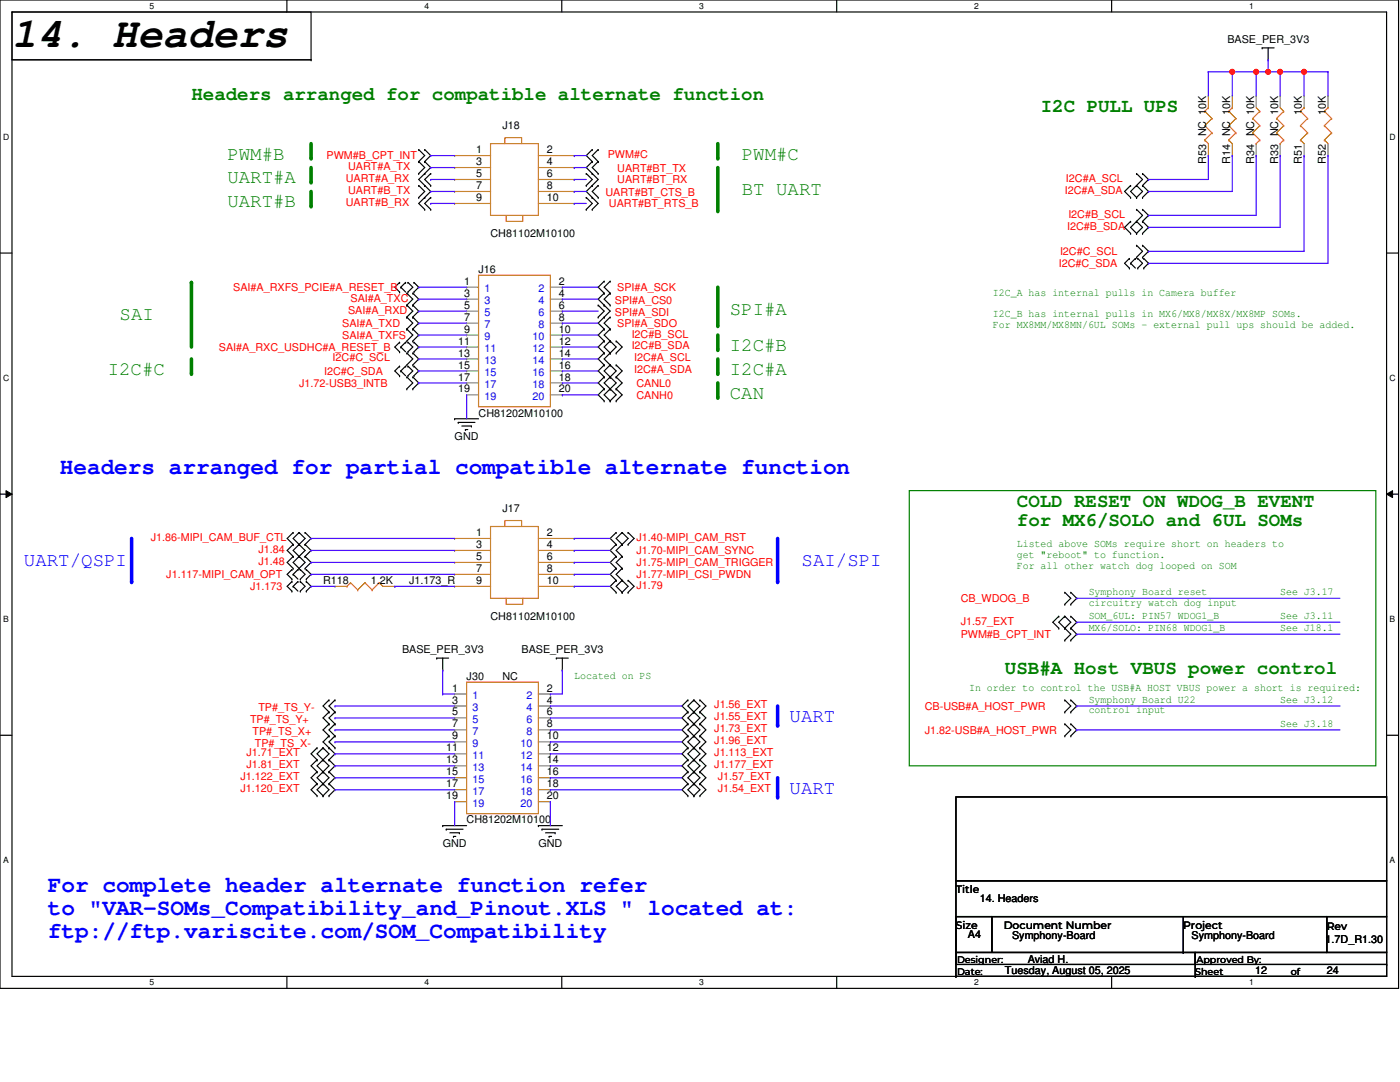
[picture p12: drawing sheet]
<svg xmlns="http://www.w3.org/2000/svg" width="279mm" height="216mm" viewBox="0 0 279 216" stroke-linecap="round" stroke-linejoin="round" font-family="sans-serif">
<path d="M0 0h279.1v197.2h-279.1zM2.4 2.4h274.3v192.4h-274.3z" fill="none" stroke="#000" stroke-width=".23"/>
<g fill="#fff">
<path d="M29.8 .2h1v1.9h-1z"/>
<path d="M29.8 195.1h1v1.9h-1z"/>
</g>
<path d="M57.3 0v2.4M57.3 194.8v2.4" fill="none" stroke="#000" stroke-width=".23"/>
<g fill="#fff">
<path d="M84.7 .2h.9v1.9h-.9z"/>
<path d="M84.7 195.1h.9v1.9h-.9z"/>
</g>
<path d="M112.1 0v2.4M112.1 194.8v2.4" fill="none" stroke="#000" stroke-width=".23"/>
<g fill="#fff">
<path d="M139.6 .2h.9v1.9h-.9z"/>
<path d="M139.6 195.1h.9v1.9h-.9z"/>
</g>
<path d="M167 0v2.4M167 194.8v2.4" fill="none" stroke="#000" stroke-width=".23"/>
<g fill="#fff">
<path d="M194.4 .2h1v1.9h-1z"/>
<path d="M194.4 195.1h1v1.9h-1z"/>
</g>
<path d="M221.8 0v2.4M221.8 194.8v2.4" fill="none" stroke="#000" stroke-width=".23"/>
<g fill="#fff">
<path d="M249.3 .2h.9v1.9h-.9z"/>
<path d="M249.3 195.1h.9v1.9h-.9z"/>
<path d="M.6 26.4h1.2v1.9h-1.2z"/>
<path d="M277.3 26.4h1.3v1.9h-1.3z"/>
<path d="M.6 74.5h1.2v1.9h-1.2z"/>
<path d="M277.3 74.5h1.3v1.9h-1.3z"/>
</g>
<path d="M0 50.5h2.4M276.7 50.5h2.4" fill="none" stroke="#000" stroke-width=".23"/>
<g fill="#fff">
<path d="M.6 122.7h1.1v1.9h-1.1z"/>
<path d="M277.3 122.7h1.2v1.9h-1.2z"/>
</g>
<path d="M0 98.6h2.4M276.7 98.6h2.4" fill="none" stroke="#000" stroke-width=".23"/>
<path d="M1.2 97.9l1.2 .7-1.2 .7zM276.7 98.6l1.2-.7v1.4z" fill="#000"/>
<path d="M1.2 97.9l1.2 .7-1.2 .7zM276.7 98.6l1.2-.7v1.4z" fill="none" stroke="#000" stroke-width=".2"/>
<g fill="#fff">
<path d="M.6 170.8h1.2v1.9h-1.2z"/>
<path d="M277.3 170.8h1.2v1.9h-1.2z"/>
</g>
<path d="M2.4 2.4h59.7v9.5h-59.7zM2.4 11.9h59.7M62.1 11.9h.1M0 146.7h2.4M276.7 146.7h2.4" fill="none" stroke="#000" stroke-width=".23"/>
<path d="M143.3 33.4v8.6" fill="none" stroke="#008000" stroke-width=".71"/>
<circle cx="143.3" cy="42" r=".35" fill="#008000"/>
<path d="M143.3 71.6v2.9" fill="none" stroke="#008000" stroke-width=".71"/>
<circle cx="143.3" cy="74.5" r=".35" fill="#008000"/>
<path d="M143.3 66.9v2.8" fill="none" stroke="#008000" stroke-width=".71"/>
<circle cx="143.3" cy="69.7" r=".35" fill="#008000"/>
<path d="M143.3 57.3v7.6" fill="none" stroke="#008000" stroke-width=".71"/>
<circle cx="143.3" cy="64.9" r=".35" fill="#008000"/>
<path d="M38.2 71.6v2.9" fill="none" stroke="#008000" stroke-width=".71"/>
<circle cx="38.2" cy="74.5" r=".35" fill="#008000"/>
<path d="M38.2 56.4v12.8" fill="none" stroke="#008000" stroke-width=".71"/>
<circle cx="38.2" cy="56.4" r=".35" fill="#008000"/>
<path d="M143.3 76.4v2.9" fill="none" stroke="#008000" stroke-width=".71"/>
<circle cx="143.3" cy="79.3" r=".35" fill="#008000"/>
<path d="M62.1 38.2v2.9" fill="none" stroke="#008000" stroke-width=".71"/>
<circle cx="62.1" cy="41.1" r=".35" fill="#008000"/>
<path d="M62.1 33.4v2.9" fill="none" stroke="#008000" stroke-width=".71"/>
<circle cx="62.1" cy="36.3" r=".35" fill="#008000"/>
<path d="M62.1 28.7v2.8" fill="none" stroke="#008000" stroke-width=".71"/>
<circle cx="62.1" cy="31.5" r=".35" fill="#008000"/>
<path d="M143.3 28.7v2.8" fill="none" stroke="#008000" stroke-width=".71"/>
<circle cx="143.3" cy="31.5" r=".35" fill="#008000"/>
<path d="M155.2 140.9v3.8" fill="none" stroke="#00f" stroke-width=".71"/>
<circle cx="155.2" cy="144.7" r=".35" fill="#00f"/>
<path d="M155.2 107.4v8.6" fill="none" stroke="#00f" stroke-width=".71"/>
<circle cx="155.2" cy="116" r=".35" fill="#00f"/>
<path d="M26.3 107.4v8.6" fill="none" stroke="#00f" stroke-width=".71"/>
<circle cx="26.3" cy="116" r=".35" fill="#00f"/>
<path d="M155.2 155.2v3.8" fill="none" stroke="#00f" stroke-width=".71"/>
<circle cx="155.2" cy="159" r=".35" fill="#00f"/>
<path d="M181.5 97.9h93.1v54.9h-93.1z" fill="none" stroke="#008000" stroke-width=".23"/>
<g fill="none" stroke="#000" stroke-width=".23">
<path d="M251.9 9.6h.1M251.9 9.6h2.4M253.1 11.9h.1M253.1 9.6v2.3M83.6 34.6h.1M83.6 32.2h.1M83.6 39.4h.1M83.6 37h.1M83.6 29.8h.1M83.6 32.2l1.2 1.2-1.2 1.2M83.6 37l1.2 1.2-1.2 1.2M83.6 29.8l1.2 1.2-1.2 1.2"/>
<path d="M84.8 32.2h.1M84.8 34.6h.1M84.8 37h.1M84.8 39.4h.1M84.8 29.8h.1M84.8 32.2l1.2 1.2-1.2 1.2M84.8 34.6l-1.2 1.2 2.4 2.4-2.4 2.4 1.2 1.2M84.8 29.8l1.2 1.2-1.2 1.2M86 37h.1M86 34.6h.1M86 39.4h.1M86 34.6l-1.2 1.2 1.2 1.2"/>
<path d="M86 39.4l-1.2 1.2 1.2 1.2M117 39.4h.1M117 34.6h.1M117 37h.1M117 34.6l1.2 1.2-1.2 1.2M117 39.4l1.2 1.2-1.2 1.2M118.2 37h.1M118.2 39.4h.1M118.2 34.6h.1M118.2 32.2h.1M118.2 29.8h.1M118.2 39.4l1.2 1.2-1.2 1.2"/>
<path d="M118.2 29.8l-1.2 1.2 1.2 1.2M118.2 37l-1.2 1.2 1.2 1.2M118.2 32.2l-1.2 1.2 2.4 2.4-1.2 1.2M119.4 37h.1M119.4 39.4h.1M119.4 32.2h.1M119.4 34.6h.1M119.4 29.8h.1M119.4 37l-1.2 1.2 1.2 1.2M119.4 32.2l-1.2 1.2 1.2 1.2M119.4 29.8l-1.2 1.2 1.2 1.2M225.6 39.4h.1"/>
<path d="M225.6 37h.1M225.6 37l-1.2 1.2 1.2 1.2M226.8 34.6h.1M226.8 37h.1M226.8 39.4h.1M226.8 34.6l1.2 1.2-1.2 1.2M226.8 37l-1.2 1.2 1.2 1.2M226.8 37l1.2 1.2-1.2 1.2M228 37h.1M228 34.6h.1M228 39.4h.1M228 34.6l1.2 1.2-1.2 1.2"/>
<path d="M228 37l1.2 1.2-1.2 1.2M79.7 58.3h.1M79.7 56.4h.1M79.7 56.4l-.9 .9 .9 1M80 57.3h.1M80 57.3l.9 1M80.9 56.4h.1M80.9 56.4l-.9 .9M81.2 58.5h.1M81.2 58.5l1.2 1.2-1.2 1.2M81.4 56.4h.1M81.4 58.3h.1"/>
<path d="M81.4 56.4l1 .9-1 1M82.4 58.5h.1M82.4 58.5l1.2 1.2-1.2 1.2M82.6 56.4h.1M82.6 58.3h.1M82.6 56.4l1 .9-1 1M84.8 41.8h.1M86 41.8h.1M117 41.8h.1M118.2 41.8h.1M120.6 56.1h.1M120.6 58.5h.1"/>
<path d="M120.6 56.1l-1.2 1.2 1.2 1.2M120.6 58.5l-1.2 1.2 2.4 2.4-2.4 2.4 1.2 1.2M121.8 58.5h.1M121.8 56.1h.1M121.8 56.1l-1.2 1.2 1.2 1.2M121.8 58.5l-1.2 1.2 1.2 1.2M225.4 53.5h.1M225.4 51.6h.1M225.4 51.6l-1 .9 1 1M225.6 46.6h.1M225.6 44.2h.1M225.6 52.5h.1"/>
<path d="M225.6 44.2l-1.2 1.2 1.2 1.2M225.6 52.5l1 1M226.6 51.6h.1M226.6 51.6l-1 .9M226.8 41.8h.1M226.8 44.2h.1M226.8 46.6h.1M226.8 51.3h.1M226.8 48.9h.1M226.8 41.8l1.2 1.2-1.2 1.2M226.8 44.2l-1.2 1.2 1.2 1.2M226.8 44.2l1.2 1.2-1.2 1.2"/>
<path d="M226.8 48.9l1.2 1.2-1.2 1.2M227.1 51.6h.1M227.1 53.5h.1M227.1 51.6l.9 .9-.9 1M228 44.2h.1M228 41.8h.1M228 46.6h.1M228 48.9h.1M228 51.3h.1M228 41.8l1.2 1.2-1.2 1.2M228 48.9l1.2 1.2-1.2 1.2M228 44.2l1.2 1.2-1.2 1.2"/>
<path d="M228.3 51.6h.1M228.3 53.5h.1M228.3 51.6l.9 .9-.9 1M79.7 70.2h.1M79.7 68.3h.1M79.7 75h.1M79.7 73.1h.1M79.7 68.3l-.9 .9 .9 1M79.7 73.1l-.9 .9 .9 1M80 69.2h.1M80 74h.1M80 69.2l.9 1"/>
<path d="M80 74l.9 1M80.9 68.3h.1M80.9 73.1h.1M80.9 68.3l-.9 .9M80.9 73.1l-.9 .9M81.2 77.6h.1M81.2 75.2h.1M81.2 60.9h.1M81.2 63.3h.1M81.2 65.7h.1M81.2 68.1h.1M81.2 72.8h.1"/>
<path d="M81.2 70.4h.1M81.2 75.2l1.2 1.2-1.2 1.2M81.2 60.9l1.2 1.2-1.2 1.2M81.2 63.3l1.2 1.2-1.2 1.2M81.2 65.7l1.2 1.2-1.2 1.2M81.2 70.4l1.2 1.2-1.2 1.2M81.4 68.3h.1M81.4 70.2h.1M81.4 73.1h.1M81.4 75h.1M81.4 68.3l1 .9-1 1M81.4 73.1l1 .9-1 1"/>
<path d="M82.4 75.2h.1M82.4 77.6h.1M82.4 60.9h.1M82.4 63.3h.1M82.4 65.7h.1M82.4 68.1h.1M82.4 70.4h.1M82.4 72.8h.1M82.4 75.2l1.2 1.2-1.2 1.2M82.4 60.9l1.2 1.2-1.2 1.2M82.4 63.3l1.2 1.2-1.2 1.2M82.4 65.7l1.2 1.2-1.2 1.2"/>
<path d="M82.4 70.4l1.2 1.2-1.2 1.2M82.6 68.3h.1M82.6 70.2h.1M82.6 73.1h.1M82.6 75h.1M82.6 68.3l1 .9-1 1M82.6 73.1l1 .9-1 1M119.4 60.9h.1M119.4 63.3h.1M119.4 60.9l1.2 1.2-1.2 1.2M120.6 75.2h.1M120.6 77.6h.1"/>
<path d="M120.6 80h.1M120.6 60.9h.1M120.6 63.3h.1M120.6 68.1h.1M120.6 65.7h.1M120.6 70.4h.1M120.6 72.8h.1M120.6 70.4l-1.2 1.2 1.2 1.2M120.6 75.2l-1.2 1.2 1.2 1.2M120.6 72.8l-1.2 1.2 1.2 1.2M120.6 77.6l-1.2 1.2 1.2 1.2M120.6 65.7l-1.2 1.2 1.2 1.2"/>
<path d="M120.6 68.1l-1.2 1.1 1.2 1.2M121.8 77.6h.1M121.8 75.2h.1M121.8 80h.1M121.8 65.7h.1M121.8 68.1h.1M121.8 70.4h.1M121.8 63.3h.1M121.8 60.9h.1M121.8 72.8h.1M121.8 72.8l-1.2 1.2 2.4 2.4-1.2 1.2M121.8 70.4l-1.2 1.2 2.4 2.4-2.4 2.4 1.2 1.2"/>
<path d="M121.8 77.6l1.2 1.2-1.2 1.2M121.8 77.6l-1.2 1.2 1.2 1.2M121.8 65.7l-1.2 1.2 2.4 2.3-1.2 1.2M121.8 68.1l-1.2 1.1 1.2 1.2M121.8 63.3l-1.2 1.2 1.2 1.2M123 75.2h.1M123 77.6h.1M123 80h.1M123 70.4h.1M123 68.1h.1M123 72.8h.1M123 75.2l1.2 1.2-1.2 1.2"/>
<path d="M123 77.6l1.2 1.2-1.2 1.2M123 72.8l1.2 1.2-1.2 1.2M123 68.1l1.2 1.1-1.2 1.2M90.7 83.6h.1M90.7 83.6h4.8M91.5 84.3h.1M91.5 84.3h3.3M92.2 85h1.9M92.9 85.7h.1M92.9 85.7h.5M94.1 85h.1M58.3 115.6h.1"/>
<path d="M58.3 113.7h.1M58.3 118h.1M58.3 116h.1M58.3 113.7l-1 .9 1 1M58.3 116l-1 1 1 1M58.5 106.3h.1M58.5 108.6h.1M58.5 111h.1M58.5 113.4h.1M58.5 114.6h.1M58.5 117h.1M58.5 106.3l-1.2 1.1 1.2 1.2"/>
<path d="M58.5 108.6l-1.2 1.2 1.2 1.2M58.5 111l-1.2 1.2 1.2 1.2M58.5 114.6l1 1M58.5 117l1 1M59.5 113.7h.1M59.5 116h.1M59.5 116l-1 1M59.5 113.7l-1 .9M59.7 108.6h.1M59.7 106.3h.1M59.7 111h.1M59.7 113.4h.1"/>
<path d="M59.7 106.3l1.2 1.1-1.2 1.2M59.7 106.3l-1.2 1.1 1.2 1.2M59.7 108.6l1.2 1.2-1.2 1.2M59.7 108.6l-1.2 1.2 1.2 1.2M59.7 111l1.2 1.2-1.2 1.2M59.7 111l-1.2 1.2 1.2 1.2M59.9 113.7h.1M59.9 115.6h.1M59.9 116h.1M59.9 118h.1M59.9 113.7l1 .9-1 1M59.9 116l1 1-1 1"/>
<path d="M60.9 106.3h.1M60.9 108.6h.1M60.9 111h.1M60.9 113.4h.1M60.9 106.3l1.2 1.1-1.2 1.2M60.9 111l1.2 1.2-1.2 1.2M60.9 108.6l1.2 1.2-1.2 1.2M61.1 113.7h.1M61.1 115.6h.1M61.1 116h.1M61.1 118h.1M61.1 113.7l1 .9-1 1"/>
<path d="M61.1 116l1 1-1 1M123 115.8h.1M123 118.2h.1M123 106.3h.1M123 108.6h.1M123 111h.1M123 113.4h.1M123 115.8l-1.2 1.2 1.2 1.2M123 106.3l-1.2 1.1 1.2 1.2M123 111l-1.2 1.2 1.2 1.2M123 108.6l-1.2 1.2 1.2 1.2M123 113.4l-1.2 1.2 1.2 1.2"/>
<path d="M124.2 118.2h.1M124.2 115.8h.1M124.2 108.6h.1M124.2 106.3h.1M124.2 111h.1M124.2 113.4h.1M124.2 115.8l-1.2 1.2 1.2 1.2M124.2 115.8l1.1 1.2-1.1 1.2M124.2 106.3l-1.2 1.1 1.2 1.2M124.2 106.3l1.1 1.1-1.1 1.2M124.2 108.6l-1.2 1.2 1.2 1.2M124.2 111l-1.2 1.2 1.2 1.2"/>
<path d="M124.2 113.4l-1.2 1.2 1.2 1.2M125.3 115.8h.1M125.3 118.2h.1M125.3 106.3h.1M125.3 108.6h.1M125.3 115.8l1.2 1.2-1.2 1.2M125.3 106.3l1.2 1.1-1.2 1.2M212.5 118.2h.1M212.5 118.2l1.2 1.2-1.2 1.2M213.7 118.2h.1M213.7 118.2l1.2 1.2-1.2 1.2M65.7 139.7h.1"/>
<path d="M65.7 139.7l-1.2 1.2 1.2 1.2M66.9 139.7h.1M66.9 139.7l-1.2 1.2 1.2 1.2M87.2 131.3h.1M87.2 131.3h2.3M88.3 133.7h.1M88.3 131.3v2.4M111 131.3h.1M111 131.3h2.4M112.2 133.7h.1M112.2 131.3v2.4M137.3 139.7h.1"/>
<path d="M137.3 139.7l-1.2 1.2 1.2 1.2M138.5 139.7h.1M138.5 139.7l-1.2 1.2 1.2 1.2M138.5 139.7l1.2 1.2-1.2 1.2M139.7 139.7h.1M139.7 139.7l1.2 1.2-1.2 1.2M211.3 123h.1M211.3 125.3h.1M211.3 123l-1.2 1.2 1.2 1.1M212.5 125.3h.1M212.5 123h.1M212.5 127.7h.1"/>
<path d="M212.5 120.6h.1M212.5 139.7h.1M212.5 123l1.2 1.2-1.2 1.1M212.5 123l-1.2 1.2 1.2 1.1M212.5 125.3l1.2 1.2-1.2 1.2M212.5 139.7l1.2 1.2-1.2 1.2M213.7 123h.1M213.7 125.3h.1M213.7 127.7h.1M213.7 120.6h.1M213.7 139.7h.1M213.7 123l1.2 1.2-1.2 1.1"/>
<path d="M213.7 125.3l1.2 1.2-1.2 1.2M213.7 139.7l1.2 1.2-1.2 1.2M63.3 149.2h.1M63.3 151.6h.1M63.3 154h.1M63.3 156.4h.1M63.3 158.8h.1M63.3 149.2l-1.2 1.2 1.2 1.2M63.3 156.4l-1.2 1.2 1.2 1.2M63.3 151.6l-1.2 1.2 1.2 1.2M63.3 154l-1.2 1.2 1.2 1.2M64.5 151.6h.1"/>
<path d="M64.5 149.2h.1M64.5 154h.1M64.5 158.8h.1M64.5 156.4h.1M64.5 149.2l-1.2 1.2 1.2 1.2M64.5 149.2l1.2 1.2-1.2 1.2M64.5 151.6l1.2 1.2-1.2 1.2M64.5 151.6l-1.2 1.2 2.4 2.4-1.2 1.2M64.5 156.4l1.2 1.2-1.2 1.2M64.5 156.4l-1.2 1.2 1.2 1.2M64.5 154l-1.2 1.2 1.2 1.2M65.7 146.8h.1"/>
<path d="M65.7 149.2h.1M65.7 144.5h.1M65.7 142.1h.1M65.7 151.6h.1M65.7 154h.1M65.7 156.4h.1M65.7 158.8h.1M65.7 146.8l-1.2 1.2 2.4 2.4-1.2 1.2M65.7 144.5l-1.2 1.1 1.2 1.2M65.7 142.1l-1.2 1.2 1.2 1.2M65.7 151.6l1.2 1.2-1.2 1.2M65.7 156.4l1.2 1.2-1.2 1.2"/>
<path d="M65.7 154l1.2 1.2-1.2 1.2M66.9 146.8h.1M66.9 149.2h.1M66.9 144.5h.1M66.9 142.1h.1M66.9 146.8l-1.2 1.2 1.2 1.2M66.9 144.5l-1.2 1.1 1.2 1.2M66.9 142.1l-1.2 1.2 1.2 1.2M137.3 146.8h.1M137.3 149.2h.1M137.3 144.5h.1M137.3 142.1h.1"/>
<path d="M137.3 151.6h.1M137.3 154h.1M137.3 156.4h.1M137.3 158.8h.1M137.3 146.8l-1.2 1.2 1.2 1.2M137.3 144.5l-1.2 1.1 1.2 1.2M137.3 151.6l-1.2 1.2 1.2 1.2M137.3 149.2l-1.2 1.2 1.2 1.2M137.3 154l-1.2 1.2 1.2 1.2M137.3 142.1l-1.2 1.2 1.2 1.2M137.3 156.4l-1.2 1.2 1.2 1.2M138.5 149.2h.1"/>
<path d="M138.5 146.8h.1M138.5 144.5h.1M138.5 142.1h.1M138.5 154h.1M138.5 151.6h.1M138.5 158.8h.1M138.5 156.4h.1M138.5 142.1l-1.2 1.2 2.4 2.3-2.4 2.4 1.2 1.2M138.5 142.1l1.2 1.2-2.4 2.3 2.4 2.4-1.2 1.2M138.5 149.2l1.2 1.2-2.4 2.4 1.2 1.2M138.5 149.2l-1.2 1.2 2.4 2.4-1.2 1.2M138.5 154l1.2 1.2-2.4 2.4 1.2 1.2"/>
<path d="M138.5 154l-1.2 1.2 2.4 2.4-1.2 1.2M139.7 146.8h.1M139.7 149.2h.1M139.7 144.5h.1M139.7 142.1h.1M139.7 151.6h.1M139.7 154h.1M139.7 156.4h.1M139.7 158.8h.1M139.7 151.6l1.2 1.2-1.2 1.2M139.7 146.8l1.2 1.2-1.2 1.2M139.7 144.5l1.2 1.1-1.2 1.2"/>
<path d="M139.7 149.2l1.2 1.2-1.2 1.2M139.7 142.1l1.2 1.2-1.2 1.2M139.7 156.4l1.2 1.2-1.2 1.2M139.7 154l1.2 1.2-1.2 1.2M190.8 159h85.9v16.7h-85.9zM212.5 146.8h.1M212.5 144.5h.1M212.5 142.1h.1M212.5 144.5l1.2 1.1-1.2 1.2M213.7 144.5h.1M213.7 146.8h.1M213.7 142.1h.1"/>
<path d="M213.7 144.5l1.2 1.1-1.2 1.2M88.3 164.8h.1M88.3 164.8h4.8M89.1 165.5h.1M89.1 165.5h3.3M89.8 166.2h1.9M90.5 166.9h.1M90.5 166.9h.5M91.7 166.2h.1M107.4 164.8h.1M107.4 164.8h4.8M108.2 165.5h.1"/>
<path d="M108.2 165.5h3.3M108.9 166.2h1.9M109.6 166.9h.1M109.6 166.9h.5M110.8 166.2h.1M190.8 175.7h85.9v7.2h-85.9zM190.8 182.9h7.1v7.2h-7.1zM190.8 190.1h47.7v2.3h-47.7zM190.8 194.8h.1M190.8 194.8h47.7M190.8 182.9v11.9M197.9 182.9h66.9v7.2h-66.9z"/>
<path d="M236.1 190.1h.1M236.1 182.9v7.2M238.5 190.1h38.2v4.7h-38.2zM238.5 194.8h.1M238.5 192.4h38.2M264.8 182.9h11.9v7.2h-11.9zM276.7 192.4h.1"/>
</g>
<g fill="none" stroke="#cc8006" stroke-width=".23">
<path d="M97.9 28.7h9.5v14.3h-9.5zM100.8 28.7v-1.2h3.3v1.2M240.4 27.9h.1M240.4 25.1h.1M240.4 22.2h.1M240.4 27.9l.8 .8M240.4 25.1l1.5 1.4M240.4 22.2l1.5 1.4M241.2 21.5h.1M241.2 21.5l-.8 .7M241.9 26.5h.1M241.9 23.6h.1"/>
<path d="M241.9 26.5l-1.5 1.4M241.9 23.6l-1.5 1.5M245.2 27.9h.1M245.2 25.1h.1M245.2 22.2h.1M245.2 27.9l.7 .8M245.2 25.1l1.4 1.4M245.2 22.2l1.4 1.4M245.9 21.5h.1M245.9 21.5l-.7 .7M246.6 26.5h.1M246.6 23.6h.1"/>
<path d="M246.6 26.5l-1.4 1.4M246.6 23.6l-1.4 1.5M250 26.5h.1M250 23.6h.1M250 23.6l1.4 1.5M250 26.5l1.4 1.4M250.7 28.7h.1M250.7 21.5l.7 .7M251.4 22.2h.1M251.4 25.1h.1M251.4 27.9h.1M251.4 25.1l-1.4 1.4"/>
<path d="M251.4 27.9l-.7 .8M251.4 22.2l-1.4 1.4M254.8 26.5h.1M254.8 23.6h.1M254.8 23.6l1.4 1.5M254.8 26.5l1.4 1.4M255.5 28.7h.1M255.5 21.5l.7 .7M256.2 22.2h.1M256.2 25.1h.1M256.2 27.9h.1M256.2 25.1l-1.4 1.4"/>
<path d="M256.2 27.9l-.7 .8M256.2 22.2l-1.4 1.4M259.5 27.9h.1M259.5 25.1h.1M259.5 22.2h.1M259.5 27.9l.8 .8M259.5 25.1l1.5 1.4M259.5 22.2l1.5 1.4M260.3 21.5h.1M260.3 21.5l-.8 .7M261 26.5h.1M261 23.6h.1"/>
<path d="M261 26.5l-1.5 1.4M261 23.6l-1.5 1.5M264.3 27.9h.1M264.3 25.1h.1M264.3 22.2h.1M264.3 27.9l.7 .8M264.3 25.1l1.4 1.4M264.3 22.2l1.4 1.4M265 21.5h.1M265 21.5l-.7 .7M265.7 26.5h.1M265.7 23.6h.1"/>
<path d="M265.7 26.5l-1.4 1.4M265.7 23.6l-1.4 1.5M95.5 54.9h14.3v26.3h-14.3zM101 43v1.2h3.3v-1.2M69.2 117h.1M70 116.3h.1M70 116.3l1.4 1.4M70 116.3l-.8 .7M71.4 117.7h.1M72.8 116.3h.1M72.8 116.3l1.5 1.4M72.8 116.3l-1.4 1.4"/>
<path d="M74.3 117.7h.1M75.7 116.3h.1M75.7 116.3l.7 .7M75.7 116.3l-1.4 1.4M97.9 105.1h9.5v14.3h-9.5zM100.8 105.1v-1.2h3.3v1.2M101 119.4v1.2h3.3v-1.2M93.1 136.1h14.3v26.3h-14.3z"/>
</g>
<g fill="none" stroke="#a84" stroke-width=".23">
<path d="M241.2 19.1h.1M241.2 19.1v2.4M245.9 19.1h.1M245.9 19.1v2.4M250.7 19.1h.1M250.7 19.1v2.4M255.5 19.1h.1M255.5 19.1v2.4M260.3 19.1h.1M260.3 19.1v2.4M265 19.1h.1M265 19.1v2.4"/>
<path d="M90.7 38.2h.1M90.7 35.8h.1M90.7 33.4h.1M90.7 31h.1M90.7 38.2h7.2M90.7 35.8h7.2M90.7 33.4h7.2M90.7 31h7.2M107.4 38.2h7.2M107.4 35.8h7.2M107.4 33.4h7.2M107.4 31h7.2"/>
<path d="M114.6 38.2h.1M114.6 35.8h.1M114.6 33.4h.1M114.6 31h.1M241.2 31h.1M241.2 28.7v2.3M245.9 31h.1M245.9 28.7v2.3M250.7 31h.1M250.7 28.7v2.3M255.5 31h.1M255.5 28.7v2.3"/>
<path d="M260.3 31h.1M260.3 28.7v2.3M265 31h.1M265 28.7v2.3M90.7 40.6h.1M90.7 40.6h7.2M93.1 57.3h.1M93.1 59.7h.1M93.1 57.3h2.4M93.1 59.7h2.4M107.4 40.6h7.2M109.8 57.3h2.4"/>
<path d="M109.8 59.7h2.4M112.2 57.3h.1M112.2 59.7h.1M114.6 40.6h.1M93.1 62.1h.1M93.1 66.9h.1M93.1 69.2h.1M93.1 71.6h.1M93.1 74h.1M93.1 76.4h.1M93.1 78.8h.1M93.1 64.5h.1"/>
<path d="M93.1 62.1h2.4M93.1 66.9h2.4M93.1 69.2h2.4M93.1 71.6h2.4M93.1 74h2.4M93.1 76.4h2.4M93.1 78.8h2.4M93.1 64.5h2.4M109.8 62.1h2.4M109.8 66.9h2.4M109.8 69.2h2.4M109.8 71.6h2.4"/>
<path d="M109.8 74h2.4M109.8 76.4h2.4M109.8 78.8h2.4M109.8 64.5h2.4M112.2 62.1h.1M112.2 64.5h.1M112.2 66.9h.1M112.2 69.2h.1M112.2 71.6h.1M112.2 74h.1M112.2 76.4h.1M112.2 78.8h.1"/>
<path d="M66.9 117h.1M66.9 117h2.3M76.4 117h2.4M78.8 117h.1M90.7 117h.1M90.7 114.6h.1M90.7 112.2h.1M90.7 109.8h.1M90.7 107.4h.1M90.7 117h7.2M90.7 114.6h7.2M90.7 112.2h7.2"/>
<path d="M90.7 109.8h7.2M90.7 107.4h7.2M107.4 117h7.2M107.4 114.6h7.2M107.4 112.2h7.2M107.4 109.8h7.2M107.4 107.4h7.2M114.6 117h.1M114.6 114.6h.1M114.6 112.2h.1M114.6 109.8h.1M114.6 107.4h.1"/>
<path d="M90.7 138.5h.1M90.7 138.5h2.4M107.4 138.5h2.4M109.8 138.5h.1M90.7 140.9h.1M90.7 143.3h.1M90.7 148h.1M90.7 150.4h.1M90.7 152.8h.1M90.7 155.2h.1M90.7 157.6h.1M90.7 160h.1"/>
<path d="M90.7 145.6h.1M90.7 140.9h2.4M90.7 143.3h2.4M90.7 148h2.4M90.7 150.4h2.4M90.7 152.8h2.4M90.7 155.2h2.4M90.7 157.6h2.4M90.7 160h2.4M90.7 145.6h2.4M107.4 140.9h2.4M107.4 143.3h2.4"/>
<path d="M107.4 148h2.4M107.4 150.4h2.4M107.4 152.8h2.4M107.4 155.2h2.4M107.4 157.6h2.4M107.4 160h2.4M107.4 145.6h2.4M109.8 140.9h.1M109.8 143.3h.1M109.8 145.6h.1M109.8 148h.1M109.8 150.4h.1"/>
<path d="M109.8 152.8h.1M109.8 155.2h.1M109.8 157.6h.1M109.8 160h.1"/>
</g>
<g fill="none" stroke="#4200ff" stroke-width=".23">
<path d="M241.2 14.3h.1M241.2 14.3v4.8M241.2 14.3h4.7M245.9 14.3h.1M245.9 14.3v4.8M253.1 11.9h.1M253.1 14.3h.1M253.1 14.3h2.4M253.1 11.9v2.4M229.2 35.8h.1M229.2 38.2h.1M241.2 31h.1"/>
<path d="M241.2 31v4.8h-12M245.9 31h.1M245.9 31v7.2h-16.7M229.2 50.1h.1M229.2 52.5h.1M229.2 50.1h31.1M229.2 52.5h35.8"/>
</g>
<circle cx="253.1" cy="14.3" r=".47" fill="#f00"/>
<circle cx="253.1" cy="14.3" r=".47" fill="none" stroke="#f00" stroke-width=".23"/>
<path d="M245.9 14.3h.1M245.9 14.3h4.8M260.3 14.3h.1M260.3 14.3v4.8M265 14.3h.1M265 14.3v4.8M250.7 31h.1M250.7 31v12h-21.5M255.5 31h.1M255.5 31v14.4h-26.3M229.2 43h.1M229.2 45.4h.1" fill="none" stroke="#4200ff" stroke-width=".23"/>
<circle cx="250.7" cy="14.3" r=".47" fill="#f00"/>
<circle cx="250.7" cy="14.3" r=".47" fill="none" stroke="#f00" stroke-width=".23"/>
<circle cx="245.9" cy="14.3" r=".47" fill="#f00"/>
<circle cx="245.9" cy="14.3" r=".47" fill="none" stroke="#f00" stroke-width=".23"/>
<path d="M250.7 14.3h.1M250.7 14.3v4.8M250.7 14.3h2.4M255.5 14.3h.1M255.5 14.3h4.8M255.5 14.3v4.8" fill="none" stroke="#4200ff" stroke-width=".23"/>
<circle cx="260.2" cy="14.3" r=".47" fill="#f00"/>
<circle cx="260.2" cy="14.3" r=".47" fill="none" stroke="#f00" stroke-width=".23"/>
<circle cx="255.5" cy="14.3" r=".47" fill="#f00"/>
<circle cx="255.5" cy="14.3" r=".47" fill="none" stroke="#f00" stroke-width=".23"/>
<g fill="none" stroke="#4200ff" stroke-width=".23">
<path d="M260.3 14.3h.1M260.3 14.3h4.7M86 33.4h.1M86 35.8h.1M86 38.2h.1M86 31h.1M86 33.4h4.7M86 35.8h4.7M86 38.2h4.7M86 31h4.7M114.6 31h.1M114.6 35.8h.1"/>
<path d="M114.6 38.2h.1M114.6 33.4h.1M114.6 33.4h2.4M114.6 35.8h2.4M114.6 38.2h2.4M114.6 31h2.4M260.3 31h.1M260.3 31v19.1M265 31h.1M265 31v21.5M83.6 57.3h.1M83.6 59.7h.1"/>
<path d="M83.6 57.3h9.5M83.6 59.7h9.5M86 40.6h.1M86 40.6h4.7M112.2 57.3h.1M112.2 59.7h.1M112.2 57.3h7.2M112.2 59.7h7.2M114.6 40.6h.1M114.6 40.6h2.4M83.6 76.4h.1M83.6 62.1h.1"/>
<path d="M83.6 64.5h.1M83.6 66.9h.1M83.6 69.2h.1M83.6 71.6h.1M83.6 74h.1M83.6 76.4h9.5M83.6 62.1h9.5M83.6 64.5h9.5M83.6 66.9h9.5M83.6 69.2h9.5M83.6 71.6h9.5M83.6 74h9.5"/>
<path d="M93.1 78.8h.1M93.1 78.8v4.8M112.2 76.4h.1M112.2 78.8h.1M112.2 62.1h.1M112.2 64.5h.1M112.2 66.9h.1M112.2 69.2h.1M112.2 71.6h.1M112.2 74h.1M112.2 76.4h7.2M112.2 78.8h7.2"/>
<path d="M112.2 62.1h7.2M112.2 64.5h7.2M112.2 66.9h7.2M112.2 69.2h7.2M112.2 71.6h7.2M112.2 74h7.2M62.1 107.4h.1M62.1 109.8h.1M62.1 112.2h.1M62.1 114.6h.1M62.1 117h.1M62.1 107.4h28.6"/>
<path d="M62.1 109.8h28.6M62.1 112.2h28.6M62.1 117h4.8M62.1 114.6h28.6M78.8 117h.1M78.8 117h11.9M114.6 117h.1M114.6 107.4h.1M114.6 109.8h.1M114.6 112.2h.1M114.6 114.6h.1M114.6 107.4h7.2"/>
<path d="M114.6 109.8h7.2M114.6 112.2h7.2M114.6 117h7.2M114.6 114.6h7.2M214.9 119.4h.1M214.9 119.4h52.5M88.3 133.7h.1M88.3 138.5h.1M88.3 133.7v4.8M88.3 138.5h2.4M109.8 138.5h.1M112.2 133.7h.1"/>
<path d="M112.2 133.7v4.8h-2.4M214.9 124.2h.1M214.9 126.5h.1M214.9 124.2h52.5M214.9 126.5h52.5M66.9 140.9h.1M66.9 143.3h.1M66.9 145.6h.1M66.9 148h.1M66.9 150.4h.1M66.9 157.6h.1M66.9 152.8h.1"/>
<path d="M66.9 155.2h.1M66.9 140.9h23.8M66.9 143.3h23.8M66.9 145.6h23.8M66.9 148h23.8M66.9 152.8h23.8M66.9 150.4h23.8M66.9 157.6h23.8M66.9 155.2h23.8M90.7 160h.1M90.7 160v4.8M109.8 160h.1"/>
<path d="M109.8 152.8h.1M109.8 143.3h.1M109.8 145.6h.1M109.8 148h.1M109.8 140.9h.1M109.8 150.4h.1M109.8 157.6h.1M109.8 155.2h.1M109.8 160v4.8M109.8 140.9h26.3M109.8 143.3h26.3M109.8 145.6h26.3"/>
<path d="M109.8 148h26.3M109.8 152.8h26.3M109.8 150.4h26.3M109.8 157.6h26.3M109.8 155.2h26.3M214.9 140.9h.1M214.9 145.6h.1M214.9 140.9h52.5M214.9 145.6h52.5"/>
</g>
<circle cx="253.1" cy="14.3" r=".47" fill="#f00"/>
<circle cx="253.1" cy="14.3" r=".47" fill="none" stroke="#f00" stroke-width=".23"/>
<circle cx="250.7" cy="14.3" r=".47" fill="#f00"/>
<circle cx="250.7" cy="14.3" r=".47" fill="none" stroke="#f00" stroke-width=".23"/>
<circle cx="245.9" cy="14.3" r=".47" fill="#f00"/>
<circle cx="245.9" cy="14.3" r=".47" fill="none" stroke="#f00" stroke-width=".23"/>
<circle cx="260.2" cy="14.3" r=".47" fill="#f00"/>
<circle cx="260.2" cy="14.3" r=".47" fill="none" stroke="#f00" stroke-width=".23"/>
<circle cx="255.5" cy="14.3" r=".47" fill="#f00"/>
<circle cx="255.5" cy="14.3" r=".47" fill="none" stroke="#f00" stroke-width=".23"/>
<text font-size="8.4" x="2.4" y="9.3">14. Headers</text>
<g font-size="4.5" fill="#00f">
<text x="11.9" y="94.5">Headers arranged for partial compatible alternate function</text>
<text x="9.6" y="178.1">For complete header alternate function refer</text>
<text x="9.6" y="182.6">to &quot;VAR-SOMs_Compatibility_and_Pinout.XLS &quot; located at:</text>
<text x="9.6" y="187.1">ftp://ftp.variscite.com/SOM_Compatibility</text>
</g>
<g font-size="3.8" fill="#008000">
<text x="38.2" y="19.9">Headers arranged for compatible alternate function</text>
<text x="207.7" y="22.3">I2C PULL UPS</text>
<text x="45.4" y="31.8">PWM#B</text>
<text x="148" y="31.8">PWM#C</text>
<text x="45.4" y="36.6">UART#A</text>
<text x="45.4" y="41.4">UART#B</text>
<text x="148" y="39">BT UART</text>
<text x="23.9" y="63.8">SAI</text>
<text x="145.6" y="62.9">SPI#A</text>
<text x="145.6" y="70">I2C#B</text>
<text x="21.5" y="74.8">I2C#C</text>
<text x="145.6" y="74.8">I2C#A</text>
<text x="145.6" y="79.6">CAN</text>
<text x="202.9" y="101.1">COLD RESET ON WDOG_B EVENT</text>
<text x="202.9" y="104.9">for MX6/SOLO and 6UL SOMs</text>
<text x="200.6" y="134.5">USB#A Host VBUS power control</text>
</g>
<g font-size="3.8" fill="#00f">
<text x="4.8" y="113">UART/QSPI</text>
<text x="160" y="113">SAI/SPI</text>
<text x="157.6" y="144">UART</text>
<text x="157.6" y="158.4">UART</text>
</g>
<g font-size="2.1">
<text x="245" y="8.6">BASE_PER_3V3</text>
<text x="259.8" y="22.9" transform="rotate(-90 259.8 22.9)">10K</text>
<text x="264.6" y="22.9" transform="rotate(-90 264.6 22.9)">10K</text>
<text x="100.3" y="25.8">J18</text>
<text x="240.7" y="27.2" transform="rotate(-90 240.7 27.2)">NC 10K</text>
<text x="245.5" y="27.2" transform="rotate(-90 245.5 27.2)">NC 10K</text>
<text x="250.3" y="27.2" transform="rotate(-90 250.3 27.2)">NC 10K</text>
<text x="255.1" y="27.2" transform="rotate(-90 255.1 27.2)">NC 10K</text>
<text x="95" y="35.3">5</text>
<text x="95" y="32.9">3</text>
<text x="95" y="30.6">1</text>
<text x="109.1" y="35.3">6</text>
<text x="109.1" y="32.9">4</text>
<text x="109.1" y="30.6">2</text>
<text x="240.7" y="32.7" transform="rotate(-90 240.7 32.7)">R53</text>
<text x="245.5" y="32.7" transform="rotate(-90 245.5 32.7)">R14</text>
<text x="250.3" y="32.7" transform="rotate(-90 250.3 32.7)">R34</text>
<text x="255.1" y="32.7" transform="rotate(-90 255.1 32.7)">R33</text>
<text x="259.8" y="32.7" transform="rotate(-90 259.8 32.7)">R51</text>
<text x="264.6" y="32.7" transform="rotate(-90 264.6 32.7)">R52</text>
<text x="95" y="40.1">9</text>
<text x="95" y="37.7">7</text>
<text x="109.1" y="40.1">10</text>
<text x="109.1" y="37.7">8</text>
<text x="97.9" y="47.3">CH81102M10100</text>
<text x="92.6" y="56.8">1</text>
<text x="92.6" y="59.2">3</text>
<text x="95.5" y="54.5">J16</text>
<text x="111.5" y="56.8">2</text>
<text x="111.5" y="59.2">4</text>
<text x="92.6" y="61.6">5</text>
<text x="92.6" y="64">7</text>
<text x="111.5" y="61.6">6</text>
<text x="111.5" y="64">8</text>
<text x="91.4" y="68.8">11</text>
<text x="91.4" y="71.1">13</text>
<text x="92.6" y="66.4">9</text>
<text x="111.5" y="66.4">10</text>
<text x="111.5" y="68.8">12</text>
<text x="111.5" y="71.1">14</text>
<text x="91.4" y="73.5">15</text>
<text x="91.4" y="75.9">17</text>
<text x="111.5" y="73.5">16</text>
<text x="111.5" y="75.9">18</text>
<text x="91.4" y="78.3">19</text>
<text x="95.5" y="83.1">CH81202M10100</text>
<text x="111.5" y="78.3">20</text>
<text x="90.7" y="87.9">GND</text>
<text x="95" y="107">1</text>
<text x="100.3" y="102.2">J17</text>
<text x="109.1" y="107">2</text>
<text x="95" y="111.7">5</text>
<text x="95" y="109.3">3</text>
<text x="109.1" y="111.7">6</text>
<text x="109.1" y="109.3">4</text>
<text x="64.5" y="116.5">R118</text>
<text x="74" y="116.5">1.2K</text>
<text x="81.7" y="116.5">J1.173_R</text>
<text x="95" y="116.5">9</text>
<text x="95" y="114.1">7</text>
<text x="109.1" y="116.5">10</text>
<text x="109.1" y="114.1">8</text>
<text x="97.9" y="123.7">CH81102M10100</text>
<text x="80.2" y="130.4">BASE_PER_3V3</text>
<text x="104.1" y="130.4">BASE_PER_3V3</text>
<text x="90.3" y="138">1</text>
<text x="93.1" y="135.6">J30</text>
<text x="100.3" y="135.6">NC</text>
<text x="109.1" y="138">2</text>
<text x="90.3" y="140.4">3</text>
<text x="90.3" y="142.8">5</text>
<text x="109.1" y="140.4">4</text>
<text x="109.1" y="142.8">6</text>
<text x="89.1" y="149.9">11</text>
<text x="90.3" y="147.6">9</text>
<text x="90.3" y="145.2">7</text>
<text x="109.1" y="145.2">8</text>
<text x="109.1" y="147.6">10</text>
<text x="109.1" y="149.9">12</text>
<text x="89.1" y="152.3">13</text>
<text x="89.1" y="154.7">15</text>
<text x="109.1" y="152.3">14</text>
<text x="109.1" y="154.7">16</text>
<text x="89.1" y="157.1">17</text>
<text x="89.1" y="159.5">19</text>
<text x="109.1" y="157.1">18</text>
<text x="109.1" y="159.5">20</text>
<text x="93.1" y="164.3">CH81202M10100</text>
<text x="88.3" y="169.1">GND</text>
<text x="107.4" y="169.1">GND</text>
<text x="190.8" y="178.1">Title</text>
<text x="190.8" y="185.3">Size</text>
<text x="195.5" y="180">14. Headers</text>
<text x="200.3" y="185.3">Document Number</text>
<text x="236.1" y="185.3">Project</text>
<text x="264.8" y="185.5">Rev</text>
<text x="193.2" y="187.2">A4</text>
<text x="202" y="187.5">Symphony-Board</text>
<text x="237.8" y="187.5">Symphony-Board</text>
<text x="264.6" y="188.2">1.7D_R1.30</text>
<text x="200.6" y="194.4">Tuesday, August 05, 2025</text>
<text x="205.1" y="192.2">Aviad H.</text>
<text x="250.5" y="194.4">12</text>
<text x="264.8" y="194.4">24</text>
</g>
<g font-size="2.1" fill="#f00">
<text x="65.2" y="31.8">PWM#B_CPT_INT</text>
<text x="69.5" y="33.9">UART#A_TX</text>
<text x="121.3" y="31.5">PWM#C</text>
<text x="123.2" y="34.4">UART#BT_TX</text>
<text x="69" y="36.3">UART#A_RX</text>
<text x="69" y="41.1">UART#B_RX</text>
<text x="69.5" y="38.7">UART#B_TX</text>
<text x="120.8" y="39.2">UART#BT_CTS_B</text>
<text x="121.5" y="41.3">UART#BT_RTS_B</text>
<text x="123.2" y="36.6">UART#BT_RX</text>
<text x="212.5" y="38.7">I2C#A_SDA</text>
<text x="212.7" y="36.3">I2C#A_SCL</text>
<text x="213" y="45.9">I2C#B_SDA</text>
<text x="213.2" y="43.5">I2C#B_SCL</text>
<text x="211.3" y="53.3">I2C#C_SDA</text>
<text x="211.5" y="50.9">I2C#C_SCL</text>
<text x="46.6" y="58">SAI#A_RXFS_PCIE#A_RESET_B</text>
<text x="123.2" y="58">SPI#A_SCK</text>
<text x="68.3" y="65.2">SAI#A_TXD</text>
<text x="69.5" y="62.6">SAI#A_RXD</text>
<text x="70" y="60.2">SAI#A_TXC</text>
<text x="122.7" y="63.1">SPI#A_SDI</text>
<text x="122.7" y="60.7">SPI#A_CS0</text>
<text x="123.2" y="65.2">SPI#A_SDO</text>
<text x="43.7" y="70">SAI#A_RXC_USDHC#A_RESET_B</text>
<text x="68.3" y="67.6">SAI#A_TXFS</text>
<text x="126.1" y="67.4">I2C#B_SCL</text>
<text x="126.1" y="69.7">I2C#B_SDA</text>
<text x="59.7" y="77.1">J1.72-USB3_INTB</text>
<text x="64.7" y="74.7">I2C#C_SDA</text>
<text x="66.4" y="72.1">I2C#C_SCL</text>
<text x="126.5" y="72.1">I2C#A_SCL</text>
<text x="126.5" y="74.5">I2C#A_SDA</text>
<text x="127" y="77.1">CANL0</text>
<text x="127" y="79.5">CANH0</text>
<text x="30.1" y="107.9">J1.86-MIPI_CAM_BUF_CTL</text>
<text x="127" y="107.9">J1.40-MIPI_CAM_RST</text>
<text x="51.6" y="110.3">J1.84</text>
<text x="51.6" y="112.7">J1.48</text>
<text x="127" y="110.6">J1.70-MIPI_CAM_SYNC</text>
<text x="127" y="113">J1.75-MIPI_CAM_TRIGGER</text>
<text x="33.2" y="115.3">J1.117-MIPI_CAM_OPT</text>
<text x="49.9" y="117.7">J1.173</text>
<text x="127" y="117.5">J1.79</text>
<text x="127" y="115.3">J1.77-MIPI_CSI_PWDN</text>
<text x="191.7" y="124.7">J1.57_EXT</text>
<text x="191.7" y="120.1">CB_WDOG_B</text>
<text x="191.7" y="127.3">PWM#B_CPT_INT</text>
<text x="51.6" y="141.8">TP#_TS_Y-</text>
<text x="142.5" y="141.4">J1.56_EXT</text>
<text x="142.5" y="143.8">J1.55_EXT</text>
<text x="184.6" y="141.6">CB-USB#A_HOST_PWR</text>
<text x="49.9" y="144.2">TP#_TS_Y+</text>
<text x="50.4" y="146.6">TP#_TS_X+</text>
<text x="50.9" y="149">TP#_TS_X-</text>
<text x="142.5" y="148.5">J1.96_EXT</text>
<text x="142.5" y="146.1">J1.73_EXT</text>
<text x="184.6" y="146.4">J1.82-USB#A_HOST_PWR</text>
<text x="48" y="155.7">J1.122_EXT</text>
<text x="49.2" y="150.9">J1.71_EXT</text>
<text x="49.2" y="153.3">J1.81_EXT</text>
<text x="142.5" y="153.3">J1.177_EXT</text>
<text x="142.5" y="150.9">J1.113_EXT</text>
<text x="143.3" y="155.7">J1.57_EXT</text>
<text x="48" y="158.1">J1.120_EXT</text>
<text x="143.3" y="158.1">J1.54_EXT</text>
</g>
<g font-size="2.1" fill="#00c">
<text x="96.7" y="58.3">1</text>
<text x="107.4" y="58.3">2</text>
<text x="96.7" y="60.7">3</text>
<text x="96.7" y="63">5</text>
<text x="96.7" y="65.4">7</text>
<text x="107.4" y="60.7">4</text>
<text x="107.4" y="63">6</text>
<text x="107.4" y="65.4">8</text>
<text x="96.7" y="67.8">9</text>
<text x="96.7" y="70.2">11</text>
<text x="106.2" y="67.8">10</text>
<text x="106.2" y="70.2">12</text>
<text x="96.7" y="72.6">13</text>
<text x="96.7" y="75">15</text>
<text x="96.7" y="77.4">17</text>
<text x="106.2" y="72.6">14</text>
<text x="106.2" y="75">16</text>
<text x="106.2" y="77.4">18</text>
<text x="96.7" y="79.8">19</text>
<text x="106.2" y="79.8">20</text>
<text x="94.3" y="139.4">1</text>
<text x="94.3" y="141.8">3</text>
<text x="105" y="139.4">2</text>
<text x="105" y="141.8">4</text>
<text x="94.3" y="144.2">5</text>
<text x="94.3" y="149">9</text>
<text x="94.3" y="146.6">7</text>
<text x="103.9" y="149">10</text>
<text x="105" y="144.2">6</text>
<text x="105" y="146.6">8</text>
<text x="94.3" y="151.4">11</text>
<text x="94.3" y="153.8">13</text>
<text x="103.9" y="151.4">12</text>
<text x="103.9" y="153.8">14</text>
<text x="94.3" y="156.2">15</text>
<text x="94.3" y="158.5">17</text>
<text x="94.3" y="160.9">19</text>
<text x="103.9" y="156.2">16</text>
<text x="103.9" y="158.5">18</text>
<text x="103.9" y="160.9">20</text>
</g>
<g font-size="2.1" fill="#008000">
<text x="198.2" y="59">I2C_A has internal pulls in Camera buffer</text>
<text x="198.2" y="63.3">I2C_B has internal pulls in MX6/MX8/MX8X/MX8MP SOMs.</text>
<text x="198.2" y="65.5">For MX8MM/MX8MN/6UL SOMs - external pull ups should be added.</text>
<text x="202.9" y="109.2">Listed above SOMs require short on headers to</text>
<text x="202.9" y="111.3">get &quot;reboot&quot; to function.</text>
<text x="202.9" y="113.5">For all other watch dog looped on SOM</text>
<text x="217.3" y="118.7">Symphony Board reset</text>
<text x="255.5" y="118.7">See J3.17</text>
<text x="217.3" y="120.9">circuitry watch dog input</text>
<text x="217.3" y="125.9">MX6/SOLO: PIN68 WDOG1_B</text>
<text x="217.3" y="123.5">SOM_6UL: PIN57 WDOG1_B</text>
<text x="255.5" y="125.9">See J18.1</text>
<text x="255.5" y="123.5">See J3.11</text>
<text x="114.6" y="135.4">Located on PS</text>
<text x="193.4" y="137.8">In order to control the USB#A HOST VBUS power a short is required:</text>
<text x="217.3" y="140.2">Symphony Board U22</text>
<text x="217.3" y="142.3">control input</text>
<text x="255.5" y="140.2">See J3.12</text>
<text x="255.5" y="145">See J3.18</text>
</g>
<g font-size="1.9">
<text x="191" y="192.2">Designer:</text>
<text x="191" y="194.6">Date:</text>
<text x="238.5" y="194.6">Sheet</text>
<text x="238.8" y="192.2">Approved By:</text>
<text x="257.6" y="194.6">of</text>
</g>
<g font-size="1.7">
<text x="29.8" y="1.8">5</text>
<text x="84.7" y="1.8">4</text>
<text x="139.6" y="1.8">3</text>
<text x="194.4" y="1.8">2</text>
<text x="249.3" y="1.8">1</text>
<text x=".6" y="28">D</text>
<text x="277.3" y="28">D</text>
<text x=".6" y="76.1">C</text>
<text x="277.3" y="76.1">C</text>
<text x=".6" y="124.2">B</text>
<text x="277.3" y="124.2">B</text>
<text x=".6" y="172.3">A</text>
<text x="277.3" y="172.3">A</text>
<text x="29.8" y="196.6">5</text>
<text x="84.7" y="196.6">4</text>
<text x="139.6" y="196.6">3</text>
<text x="194.4" y="196.6">2</text>
<text x="249.3" y="196.6">1</text>
</g>
</svg>
